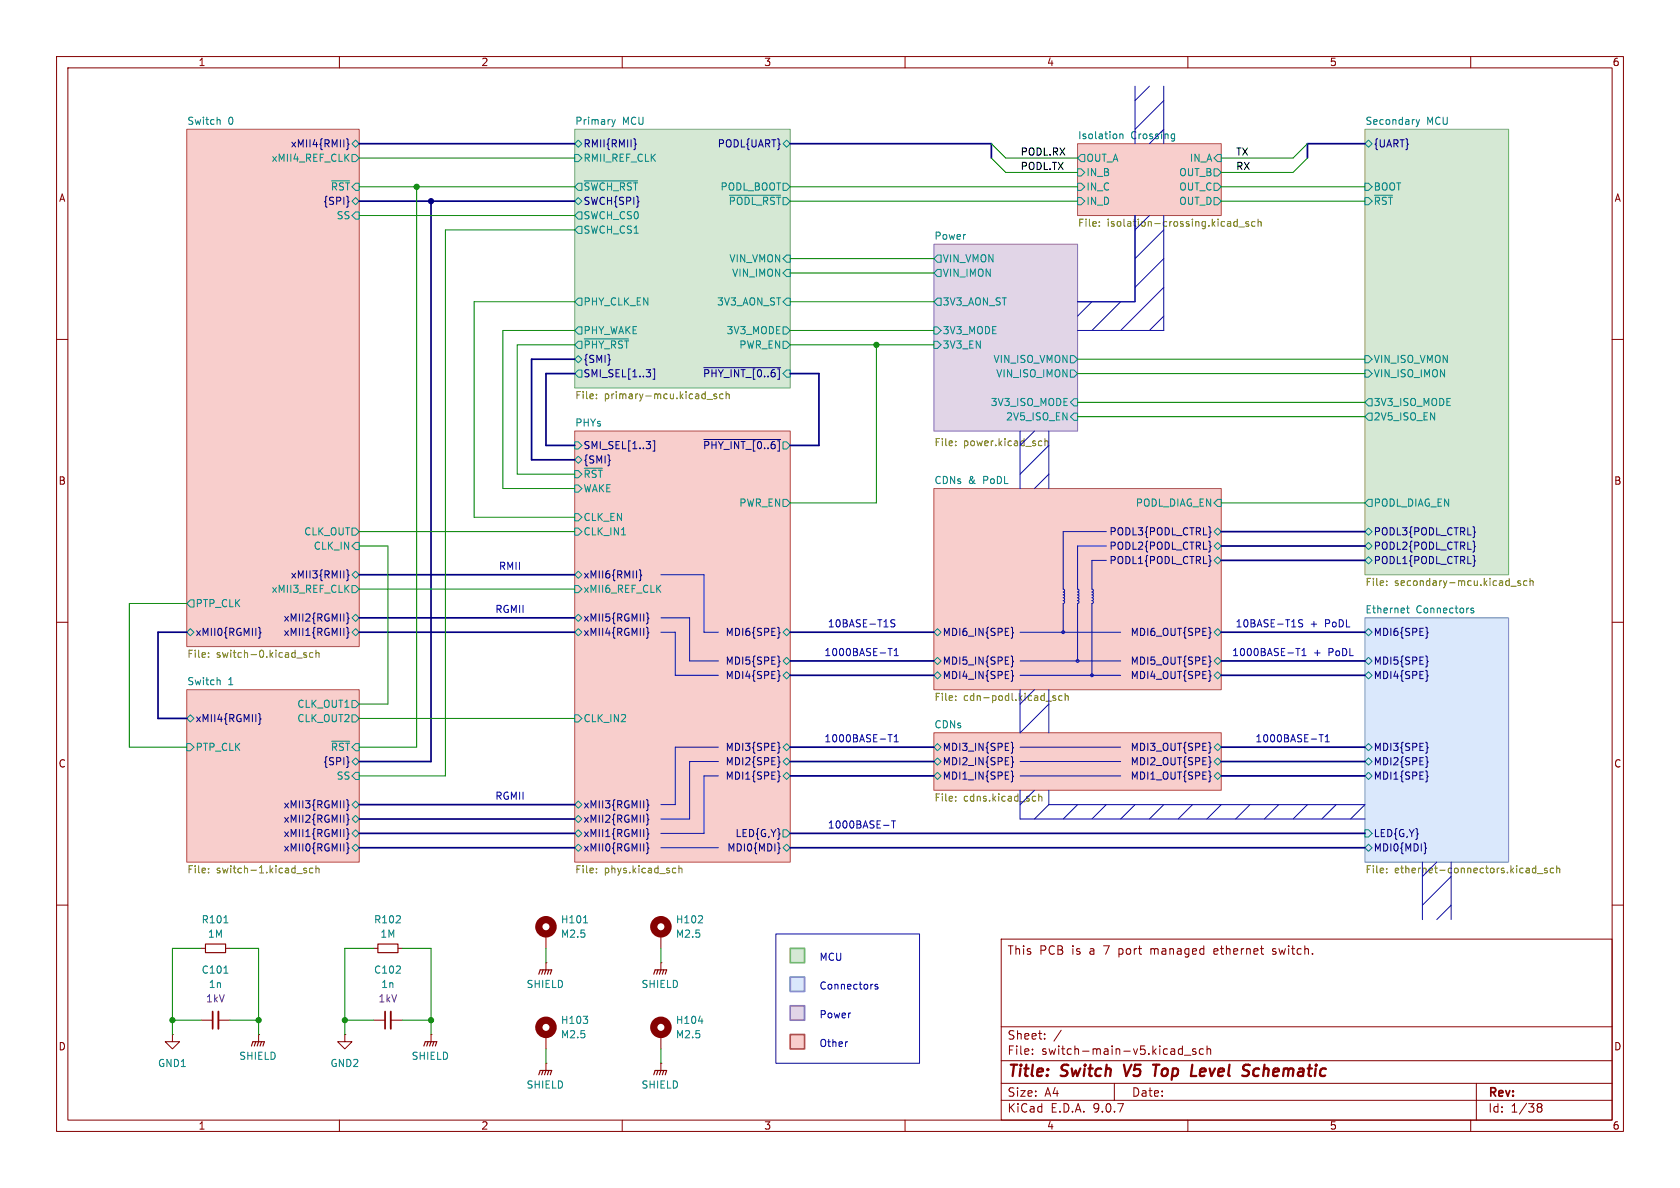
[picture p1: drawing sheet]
<svg xmlns="http://www.w3.org/2000/svg" width="297mm" height="210mm" viewBox="0 0 297 210" stroke-linecap="round" stroke-linejoin="round" font-family="sans-serif">
<path d="M0 0h297v210h-297z" fill="#fff" stroke="#fff" stroke-width=".18"/>
<g fill="none" stroke="#840000" stroke-width=".18">
<path d="M10 10h277v190h-277zM12 12h273v186h-273zM60 10v2M110 10v2M160 10v2M210 10v2M260 10v2M10 60h2M285 60h2M10 110h2M285 110h2M10 160h2"/>
<path d="M177 166h108v32h-108zM214.7 167.8v.8M215.3 168.1l-.7 .1M225 168.6l.4 .1M225.2 167.7l-.2 .2 .2 .3M285 160h2M60 198v2M110 198v2M160 198v2M177 194.5h108M177 191.5h108M177 187.5h108"/>
<path d="M177 181.5h108M182.5 186.3v.1M182.5 185.5v.1M184.7 183.6v.1M184.7 182.8v.1M187.6 182.1l-1.3 2M197 191.5v3M208.5 186.3h.5M208.5 185.5h.5M209 184.9v1.5M209.4 186.5h1.1M210 198v2"/>
<path d="M211.4 185.5l-.4-.1-.2 .2 .1 .2 .5 .2v.3h-.6M212.7 185.5l-.4-.1-.3 .3v.4l.2 .2h.5M213.4 185.5l.2-.1 .4 .1v.9M213.4 184.9v1.5M260 198v2M261 191.5v6.5M271.7 195.5l.3 .2M271.7 195.4l.3-.3 .5 .1 .1 .3-.3 .2M272 195.7h.3M272 195.7l-.3 .3M272.3 195.7l.3 .3-.1 .5-.5 .1-.3-.3"/>
</g>
<path d="M198.7 188.2l.4 2M203.8 188.2h1.2M204.4 188.2l-.2 2M212.3 189l-.2 .9 .2 .3M213.1 189.4l-1 .1M222.4 188.9a.66 .66 0 0 0-.8 .4v.7l.3 .2h.4" fill="none" stroke="#840000" stroke-width=".4"/>
<g fill="#f8cecc" stroke="#f8cecc" stroke-width=".18">
<path d="M165.1 129.5h50.8v10.2h-50.8z"/>
<path d="M165.1 86.4h50.8v35.5h-50.8z"/>
<path d="M33 22.9h30.5v91.4h-30.5z"/>
<path d="M190.5 25.4h25.4v12.7h-25.4z"/>
<path d="M33 121.9h30.5v30.5h-30.5z"/>
<path d="M101.6 76.2h38.1v76.2h-38.1z"/>
</g>
<g fill="#d5e8d4" stroke="#d5e8d4" stroke-width=".18">
<path d="M101.6 22.9h38.1v45.7h-38.1z"/>
<path d="M241.3 22.9h25.4v78.7h-25.4z"/>
</g>
<path d="M241.3 109.2h25.4v43.2h-25.4z" fill="#dae8fc" stroke="#dae8fc" stroke-width=".18"/>
<path d="M165.1 43.2h25.4v33h-25.4z" fill="#e1d5e7" stroke="#e1d5e7" stroke-width=".18"/>
<path d="M139.7 177.8h2.5v2.5h-2.5z" fill="#e1d5e7"/>
<path d="M139.7 172.7h2.5v2.6h-2.5z" fill="#dae8fc"/>
<path d="M139.7 167.6h2.5v2.6h-2.5z" fill="#d5e8d4"/>
<g fill="#fff" stroke="#fff" stroke-width=".18">
<circle cx="190.5" cy="116.8" r=".25"/>
<circle cx="188" cy="111.8" r=".25"/>
<circle cx="193" cy="119.4" r=".25"/>
</g>
<path d="M139.7 182.9h2.5v2.5h-2.5z" fill="#f8cecc"/>
<path d="M33 22.9h30.5v91.4h-30.5zM190.5 25.4h25.4v12.7h-25.4zM101.6 76.2h38.1v76.2h-38.1zM165.1 86.4h50.8v35.5h-50.8zM33 121.9h30.5v30.5h-30.5zM165.1 129.5h50.8v10.2h-50.8z" fill="none" stroke="#b85450" stroke-width=".18"/>
<g fill="none" stroke="#000084" stroke-width=".18">
<path d="M61.3 24.5l.2 .2v.6l.2 .2-.2 .2v.6l-.2 .2M61.6 35.6l.1 .1h-.1M112.2 24.6l.1 .7 .2 .2-.2 .2-.1 .7M114.2 65.3h.8l-.4 .5M114.2 78h.8l-.4 .5M115 66v.5M115 78.7v.5M115.4 65.2h.3v1.8h-.3M115.4 77.9h.3v1.8h-.3M124.4 65h13.6M124.4 77.7h13.6M214 99.1l.1 .1h-.1"/>
<path d="M214 96.6h.1l-.1 .1M214 94l.1 .1h-.1M260.7 99.1l.1 .1h-.1M260.7 96.6h.1l-.1 .1M260.7 94l.1 .1h-.1M45.7 110.9l.3 .2v.6l.1 .2-.1 .1v.6l-.3 .2M61.3 110.9l.2 .2v.6l.2 .2-.2 .1v.6l-.2 .2M61.3 100.7l.2 .2v.6l.2 .2-.2 .2v.6l-.2 .2M61.3 108.3l.2 .2v.6l.2 .2-.2 .2v.6l-.2 .2M113 100.7l.3 .2v.6l.1 .2-.1 .2v.6l-.3 .2M114.3 110.9l.2 .2v.6l.2 .2-.2 .1v.6l-.2 .2M114.3 108.3l.2 .2v.6l.2 .2-.2 .2v.6l-.2 .2"/>
<path d="M137.7 110.9v.8l.2 .2-.2 .1v.8M137.7 116v.8l.2 .1-.2 .2v.7M137.7 118.6v.7l.2 .2-.2 .2v.7M178.8 110.9l.2 .2v.6l.2 .2-.2 .1v.6l-.2 .2M178.8 116l.2 .1v.7l.2 .1-.2 .2v.6l-.2 .2M178.8 118.5l.2 .2v.6l.2 .2-.2 .2v.6l-.2 .1M214 119.4l.1 .1h-.1M214 116.9h.1l-.1 .1M214 111.8l.1 .1h-.1M252.2 110.9l.1 .8 .2 .2-.2 .1-.1 .8M252.2 116l.1 .8 .2 .1-.2 .2-.1 .7M252.2 118.6l.1 .7 .2 .2-.2 .2-.1 .7"/>
<path d="M45.7 126.1l.3 .2v.6l.1 .2-.1 .2v.6l-.3 .2M61.6 134.7h.1l-.1 .1M137.7 136.3v.8l.2 .2-.2 .1v.8M137.7 131.3v.7l.2 .2-.2 .2v.7M137.7 133.8v.7l.2 .2-.2 .2v.7M178.8 136.3l.2 .2v.6l.2 .2-.2 .1v.6l-.2 .2M178.8 131.2l.2 .2v.6l.2 .2-.2 .2v.6l-.2 .1M178.8 133.7l.2 .2v.6l.2 .2-.2 .2v.6l-.2 .2M214 137.2l.1 .1h-.1M214 134.7h.1l-.1 .1M214 132.1l.1 .1h-.1M252.2 136.3l.1 .8 .2 .2-.2 .1-.1 .8"/>
<path d="M252.2 131.3l.1 .7 .2 .2-.2 .2-.1 .7M252.2 133.8l.1 .7 .2 .2-.2 .2-.1 .7M61.3 141.4l.2 .1v.7l.2 .1-.2 .2v.6l-.2 .2M61.3 143.9l.2 .2v.6l.2 .2-.2 .2v.6l-.2 .1M61.3 146.4l.2 .2v.6l.2 .2-.2 .2v.6l-.2 .2M61.3 149l.2 .2v.6l.2 .2-.2 .1v.6l-.2 .2M114.3 149l.2 .2v.6l.2 .2-.2 .1v.6l-.2 .2M114.3 146.4l.2 .2v.6l.2 .2-.2 .2v.6l-.2 .2M114.3 143.9l.2 .2v.6l.2 .2-.2 .2v.6l-.2 .1M114.3 141.4l.2 .1v.7l.2 .1-.2 .2v.6l-.2 .2M137.7 149v.8l.2 .2-.2 .1v.8M251.9 149l.1 .8 .2 .2-.2 .1-.1 .8"/>
</g>
<g fill="none" stroke="#008484" stroke-width=".18">
<path d="M38.6 21.1l.3 .2v.7M58.6 32h3.2M62.2 25.4l.7-.6 .6 .6-.6 .6zM62.2 27.3h.7l.6 .6-.6 .7h-.7zM62.2 35.6l.7-.7 .6 .7-.6 .6zM62.2 38.1l.7-.6h.6v1.2h-.6zM101.6 25.4l.6-.6 .7 .6-.7 .6zM101.6 27.3h.6l.7 .6-.7 .7h-.6zM101.6 35.6l.6-.7 .7 .7-.7 .6zM102.2 32.4h.7v1.3h-.7l-.6-.7zM102.2 37.5h.7v1.2h-.7l-.6-.6zM103.3 32h9.4"/>
<path d="M108.2 21.1l.3 .9M108.5 22l-.3 .4M108.8 21.1l-.3 .9M129 34.5h9M138.4 25.4l.7-.6 .6 .6-.6 .6zM138.4 32.4h.7l.6 .6-.6 .7h-.7zM190.5 32.4h.6l.7 .6-.7 .7h-.6zM190.5 34.9h.6l.7 .7-.7 .6h-.6zM190.5 29.8h.6l.7 .7-.7 .6h-.6zM191.1 27.3h.7v1.3h-.7l-.6-.7zM198 23.7v.8M198 23.8l.2-.1h.3v.8"/>
<path d="M207.3 23.7h.4M207.7 23.7v1l-.2 .2h-.3M207.7 24.5h-.4M214.6 32.4h.7l.6 .6-.6 .7h-.7zM214.6 34.9h.7l.6 .7-.6 .6h-.7zM214.6 29.8h.7l.6 .7-.6 .6h-.7zM215.3 27.3h.6v1.3h-.6l-.7-.7zM241.3 25.4l.6-.6 .7 .6-.7 .6zM241.3 32.4h.6l.7 .6-.7 .7h-.6zM241.3 34.9h.6l.7 .7-.7 .6h-.6zM243 34.5h3.2M250.4 21.1l.3 .9"/>
<path d="M250.7 22l-.3 .4M251 21.1l-.3 .9M101.6 53.3l.6-.6h.7v1.3h-.7zM101.6 58.4l.6-.6h.7v1.3h-.7zM101.6 40.6l.6-.6h.7v1.3h-.7zM103.3 59.9h7.8M138.4 57.8h.7l.6 .6-.6 .7h-.7zM139.1 52.7h.6v1.3h-.6l-.7-.7zM139.1 47.6h.6v1.3h-.6l-.7-.6zM139.1 45.1h.6v1.3h-.6l-.7-.7zM165.1 57.8h.6l.7 .6-.7 .7h-.6zM165.7 52.7h.7v1.3h-.7l-.6-.7z"/>
<path d="M165.7 47.6h.7v1.3h-.7l-.6-.6zM165.7 45.1h.7v1.3h-.7l-.6-.7zM101.6 66l.6-.6h.7v1.3h-.7zM101.6 78.1h.6l.7 .6-.7 .7h-.6zM102.2 62.9l.7 .6-.7 .6-.6-.6zM102.2 60.3h.7v1.3h-.7l-.6-.6zM138.4 60.3h.7l.6 .7-.6 .6h-.7zM138.4 78.1h.7l.6 .6-.6 .7h-.7zM139.1 65.4h.6v1.3h-.6l-.7-.7zM165.1 60.3h.6l.7 .7-.7 .6h-.6zM189.2 65.4h.7l.6 .6-.6 .7h-.7zM189.2 62.9h.7l.6 .6-.6 .6h-.7z"/>
<path d="M189.9 73h.6v1.3h-.6l-.7-.6zM189.9 70.5h.6v1.3h-.6l-.7-.7zM241.3 65.4h.6l.7 .6-.7 .7h-.6zM241.3 62.9h.6l.7 .6-.7 .6h-.6zM241.9 73h.7v1.3h-.7l-.6-.6zM241.9 70.5h.7v1.3h-.7l-.6-.7zM62.2 93.3h.7l.6 .7-.6 .6h-.7zM62.2 96.5l.7-.6h.6v1.3h-.6zM101.6 90.8h.6l.7 .6-.7 .7h-.6zM101.6 85.7h.6l.7 .7-.7 .6h-.6zM101.6 81.3l.6-.7 .7 .7-.7 .6zM101.6 83.2h.6l.7 .6-.7 .7h-.6z"/>
<path d="M101.6 93.3h.6l.7 .7-.7 .6h-.6zM103.3 82.8h3.2M109.9 94.6h.7M138.4 88.3h.7l.6 .6-.6 .6h-.7zM214.6 99.1l.7-.7 .6 .7-.6 .6zM214.6 96.5l.7-.6 .6 .6-.6 .7zM214.6 94l.7-.7 .6 .7-.6 .6zM215.3 88.3h.6v1.2h-.6l-.7-.6zM241.3 96.5l.6-.6 .7 .6-.7 .7zM241.3 94l.6-.7 .7 .7-.7 .6zM241.9 98.4l.7 .7-.7 .6-.6-.6zM241.9 88.3h.7v1.2h-.7l-.6-.6z"/>
<path d="M33 111.8l.7-.7 .6 .7-.6 .6zM33.7 106h.6v1.3h-.6l-.7-.6zM62.2 111.8l.7-.7 .6 .7-.6 .6zM62.2 109.2l.7-.6 .6 .6-.6 .7zM62.2 101.6l.7-.6 .6 .6-.6 .6zM62.2 103.5h.7l.6 .6-.6 .7h-.7zM101.6 111.8l.6-.7 .7 .7-.7 .6zM101.6 109.2l.6-.6 .7 .6-.7 .7zM101.6 103.5h.6l.7 .6-.7 .7h-.6zM101.6 101.6l.6-.6 .7 .6-.7 .6zM138.4 116.8l.7-.6 .6 .6-.6 .7zM138.4 111.8l.7-.7 .6 .7-.6 .6z"/>
<path d="M139.1 118.7l.6 .7-.6 .6-.7-.6zM165.1 119.4l.6-.7 .7 .7-.7 .6zM165.1 116.8l.6-.6 .7 .6-.7 .7zM165.7 111.1l.7 .7-.7 .6-.6-.6zM214.6 119.4l.7-.7 .6 .7-.6 .6zM214.6 116.8l.7-.6 .6 .6-.6 .7zM214.6 111.8l.7-.7 .6 .7-.6 .6zM241.3 119.4l.6-.7 .7 .7-.7 .6zM241.3 116.8l.6-.6 .7 .6-.7 .7zM241.3 111.8l.6-.7 .7 .7-.7 .6zM248.7 107.5h.4M248.8 107.1v1.1l.3 .1"/>
<path d="M260.5 107.6l-.3-.1-.2 .2 .1 .2 .4 .1v.3h-.5M33 127l.7-.6 .6 .6-.6 .6zM33 131.4h.7l.6 .7-.6 .6h-.7zM38.6 120.2l.3 .2v.6M58.6 131h3.2M62.2 134.6l.7-.6 .6 .6-.6 .7zM62.2 137.2l.7-.7h.6v1.3h-.6zM62.2 123.8h.7l.6 .7-.6 .6h-.7zM62.2 126.4h.7l.6 .6-.6 .6h-.7zM101.6 126.4h.6l.7 .6-.7 .6h-.6zM138.4 137.2l.7-.7 .6 .7-.6 .6zM138.4 134.6l.7-.6 .6 .6-.6 .7z"/>
<path d="M138.4 132.1l.7-.7 .6 .7-.6 .6zM165.1 137.2l.6-.7 .7 .7-.7 .6zM165.1 134.6l.6-.6 .7 .6-.7 .7zM165.1 132.1l.6-.7 .7 .7-.7 .6zM214.6 137.2l.7-.7 .6 .7-.6 .6zM214.6 134.6l.7-.6 .6 .6-.6 .7zM215.3 131.4l.6 .7-.6 .6-.7-.6zM241.3 137.2l.6-.7 .7 .7-.7 .6zM241.3 134.6l.6-.6 .7 .6-.7 .7zM241.9 131.4l.7 .7-.7 .6-.6-.6zM62.2 147.3l.7-.6 .6 .6-.6 .7zM62.2 144.8l.7-.7 .6 .7-.6 .6z"/>
<path d="M62.2 142.2l.7-.6 .6 .6-.6 .7zM62.9 149.2l.6 .7-.6 .6-.7-.6zM101.6 147.3l.6-.6 .7 .6-.7 .7zM101.6 144.8l.6-.7 .7 .7-.7 .6zM101.6 142.2l.6-.6 .7 .6-.7 .7zM102.2 149.2l.7 .7-.7 .6-.6-.6zM138.4 146.7h.7l.6 .6-.6 .7h-.7zM139.1 149.2l.6 .7-.6 .6-.7-.6zM241.3 149.9l.6-.7 .7 .7-.7 .6zM241.3 146.7h.6l.7 .6-.7 .7h-.6zM39.6 172h.7M39.6 163.1h.7"/>
<path d="M103.1 179.6h.8l-.4 .5M103.2 163.1h.7M123.4 163.1h.8M124.1 162v.4M103.8 180.3v.5M123.5 180.5h.8"/>
</g>
<g fill="none" stroke="#848400" stroke-width=".18">
<path d="M194.3 39.9v.1M194.3 39.2v.1M218.2 39.9h.5M218.2 39.2h.5M218.7 38.7v1.3M220.7 39.2h-.3l-.2 .1 .1 .2 .4 .1v.3h-.5M221.9 39.2h-.4l-.2 .2 .1 .5h.5M222.4 39.3l.2-.1h.3l.1 .8M222.4 38.7v1.3M219 40.1h1M105.4 70.4v.1M105.4 69.7v.1"/>
<path d="M125 70.6h1M126.7 69.7l-.3-.1-.2 .2 .1 .2 .4 .1v.3h-.5M127.8 69.7l-.3-.1-.3 .3 .1 .5h.5M128.4 69.8l.2-.2 .3 .1v.8M128.4 69.2v1.3M168.9 78v.1M168.9 78.7v.1M183.8 77.9l.4 .1M184.2 78.7l-.4 .1M184.7 78.1l.2-.2 .3 .1 .1 .8M184.7 77.5v1.3M36.9 116.1v.1"/>
<path d="M36.9 115.4v.1M54.2 115.4h-.3l-.2 .1v.2l.5 .1v.3h-.5M55.3 115.4h-.3l-.3 .2 .1 .5h.5M55.9 115.5l.1-.1h.3l.1 .8M55.9 114.9v1.3M245.1 102.7v.1M245.1 103.4v.1M267.1 103.6h1M268.8 102.7h-.3l-.2 .1 .1 .2 .4 .1v.3h-.5M269.9 102.7h-.3l-.3 .2 .2 .5h.4M270.5 102.8l.2-.1h.3v.8M270.5 102.2v1.3"/>
<path d="M168.9 123v.2M168.9 123.7v.1M186.6 123h-.3l-.2 .2 .1 .1 .4 .2v.3h-.5M187.8 123h-.4l-.2 .2 .1 .6h.5M188.3 123.1l.2-.1h.3v.8M188.3 122.6v1.2M36.9 153.5v.1M36.9 154.2v.1M54.2 153.5h-.3l-.2 .1v.2l.5 .1v.3h-.5M55.3 153.5h-.3l-.3 .2 .1 .5h.5M55.9 153v1.3M55.9 153.6l.1-.1h.3l.1 .8"/>
<path d="M105.4 153.5v.1M105.4 154.2v.1M119.4 153.5h.1M119.5 154.2l-.1 .1M120 153.6l.2-.1h.3l.1 .8M120 153v1.3M168.9 141.5v.1M168.9 140.8v.1M182.7 140.8h.4M183.1 141.5l-.4 .1M183.6 140.9l.2-.1h.3l.1 .8M183.6 140.3v1.3"/>
<path d="M245.1 154.2v.1M245.1 153.5v.1M271 154.2h.5M271 153.5h.5M271.5 153v1.3M271.8 154.4h1M273.5 153.5h-.3l-.2 .1 .1 .2 .4 .1v.3h-.5M274.7 153.5h-.4l-.2 .2 .1 .5h.5M275.2 153.6l.2-.1h.3l.1 .8M275.2 153v1.3"/>
</g>
<path d="M101.6 22.9h38.1v45.7h-38.1zM241.3 22.9h25.4v78.7h-25.4z" fill="none" stroke="#82b366" stroke-width=".18"/>
<path d="M241.3 109.2h25.4v43.2h-25.4z" fill="none" stroke="#6c8ebf" stroke-width=".18"/>
<path d="M165.1 43.2h25.4v33h-25.4z" fill="none" stroke="#9673a6" stroke-width=".18"/>
<path d="M37.6 178.8v3.1M68.1 178.8v3.1" fill="none" stroke="#840000" stroke-width=".3"/>
<path d="M38.6 178.8v3.1M69.1 178.8v3.1" fill="none" stroke="#840000" stroke-width=".33"/>
<g fill="none" stroke="#840000" stroke-width=".18">
<path d="M35.6 167.6h.7M39.9 167.6h.7M66 167.6h.8M70.4 167.6h.7M96.5 170.2h.1M96.5 165.1v2.5M96.5 170.2v1.3M116.8 170.2h.1M116.8 165.1v2.5M116.8 170.2v1.3M30.5 182.9v1.3h1.2l-1.2 1.2-1.3-1.2h1.3M30.5 182.9h.1"/>
<path d="M35.6 180.3h2M38.6 180.3h2M45.7 182.9h.1M45.7 182.9v1.3M61 182.9v1.3h1.2l-1.2 1.2-1.3-1.2h1.3M61 182.9h.1M66 180.3h2.1M69.1 180.3h2M76.2 182.9h.1M76.2 182.9v1.3M96.5 188h.1M96.5 182.9v2.5"/>
<path d="M96.5 188v1.2M116.8 188h.1M116.8 182.9v2.5M116.8 188v1.2"/>
</g>
<g fill="none" stroke="#840000" stroke-width=".2">
<path d="M36.3 166.9h3.6v1.5h-3.6zM66.8 166.9h3.6v1.5h-3.6zM95.2 172.2l.3-.7h2l-.2 .7M96 171.5l-.2 .7M96.5 171.5l-.2 .7M97 171.5l-.2 .7M115.6 172.2l.2-.7h2.1l-.3 .7M116.3 171.5l-.2 .7M116.8 171.5l-.2 .7M117.3 171.5l-.2 .7M44.4 184.9l.3-.7h2l-.2 .7M45.2 184.2l-.2 .7"/>
<path d="M45.7 184.2l-.2 .7M46.2 184.2l-.2 .7M74.9 184.9l.3-.7h2l-.2 .7M75.7 184.2l-.3 .7M76.2 184.2l-.3 .7M76.7 184.2l-.2 .7M95.2 190l.3-.8h2l-.2 .8M96 189.2l-.2 .8M96.5 189.2l-.2 .8M97 189.2l-.2 .8M115.6 190l.2-.8h2.1l-.3 .8M116.3 189.2l-.2 .8"/>
<path d="M116.8 189.2l-.2 .8M117.3 189.2l-.2 .8"/>
</g>
<g fill="none" stroke="#840000" stroke-width="1.3">
<circle cx="96.5" cy="163.8" r="1.27"/>
<circle cx="116.8" cy="163.8" r="1.27"/>
<circle cx="96.5" cy="181.6" r="1.27"/>
<circle cx="116.8" cy="181.6" r="1.27"/>
</g>
<g fill="none" stroke="#0000c2" stroke-width=".18">
<path d="M200.7 15.2v10.2M203.2 15.2l-2.5 2.6M205.7 15.2v10.2M205.7 17.8l-5 5.1M200.7 38.1v15.2h-10.2M203.2 38.1l-2.5 2.5M205.7 38.1v20.3h-15.2M193 53.3l-2.5 2.6M198.1 53.3l-5.1 5.1M205.7 40.6l-5 5.1M205.7 45.7l-5 5.1M205.7 50.8l-7.6 7.6"/>
<path d="M205.7 55.9l-2.5 2.5M180.3 76.2v10.2M182.9 76.2l-2.6 2.5M185.4 76.2v10.2M185.4 78.7l-5.1 5.1M185.4 83.8l-2.5 2.6M195.6 94h-7.6v10.1l.2 .3-.2 .3 .2 .2v.2l-.2 .1 .2 .1v.2l-.2 .2 .2 .2-.2 .3 .2 .2-.2 .3v5.1M195.6 99.1h-2.6v5l.3 .3-.3 .2 .3 .3-.1 .2-.2 .1 .2 .1 .1 .2-.3 .2 .3 .2-.3 .3 .3 .2-.3 .3v12.7M195.6 96.5h-5.1v7.6l.3 .3-.3 .2 .2 .3v.2l-.2 .1 .2 .1v.2l-.2 .2 .3 .2-.3 .3 .3 .2-.3 .3v10.1M116.8 109.2h5.1v7.6h5.1M116.8 111.8h2.6v7.6h7.6M116.8 101.6h7.7v10.2h2.5"/>
<path d="M157 114.6h.7M157.4 114.6v1.3M158.1 115.9h.7M158.1 115l.3-.4v1.3M158.2 109.6l-.5-.1-.2 .2v.3l.6 .3 .1 .3-.2 .2h-.5M180.3 116.8h17.8M180.3 111.8h17.8M180.3 119.4h17.8M229.1 114.6h.7M229.4 114.6v1.3M230.2 115.9h.7M230.2 115l.3-.4v1.3"/>
<path d="M230.3 109.6l-.5-.1-.2 .2v.3l.6 .3 .1 .3-.2 .2h-.5M127 134.6h-5.1v10.2h-5.1M127 137.2h-2.5v10.1h-7.7M127 132.1h-7.6v10.1h-2.6M157 129.9h.7M157.4 129.9v1.2M158.1 130.2l.3-.3v1.2M158.1 131.1h.7M180.3 134.6h17.8M180.3 137.2h17.8M180.3 132.1h17.8M180.3 121.9v7.6l5.1-5"/>
<path d="M180.3 139.7v5.1h61M182.9 139.7l-2.6 2.5M182.9 121.9l-2.6 2.6M185.4 121.9v7.6M185.4 139.7v2.5M233.2 129.9h.7M233.6 129.9v1.2M234.3 131.1h.7M234.3 130.2l.3-.3v1.2M116.8 149.9h10.2M156.2 145.9h1M157.6 145.1h.7"/>
<path d="M158 145.1v1.3M185.4 142.2h55.9l-2.5 2.6M185.4 142.2l-2.5 2.6M190.5 142.2l-2.5 2.6M195.6 142.2l-2.6 2.6M200.7 142.2l-2.6 2.6M205.7 142.2l-2.5 2.6M210.8 142.2l-2.5 2.6M215.9 142.2l-2.5 2.6M221 142.2l-2.6 2.6M226.1 142.2l-2.6 2.6M231.1 142.2l-2.5 2.6"/>
<path d="M236.2 142.2l-2.5 2.6M251.5 152.4v10.2M254 152.4l-2.5 2.5M256.5 154.9l-5 5.1M256.5 152.4v10.2M137.2 165.1h25.4v22.9h-25.4zM155.2 174.1l-.3-.1-.2 .2v.2l.5 .1v.3h-.5M256.5 160l-2.5 2.6M149.7 184.2h.1"/>
<circle cx="188" cy="111.8" r=".25"/>
<circle cx="190.5" cy="116.8" r=".25"/>
<circle cx="193" cy="119.4" r=".25"/>
</g>
<g fill="none" stroke="#000084" stroke-width=".3">
<path d="M63.5 25.4h38.1M63.5 35.6h38.1M76.2 35.6v99h-12.7M139.7 25.4h35.6v2.5M241.3 25.4h-10.2v2.5M101.6 63.5h-7.6v17.8h7.6M101.6 66h-5.1v12.7h5.1M139.7 66h5.1v12.7h-5.1M215.9 99.1h25.4M215.9 94h25.4M215.9 96.5h25.4M33 111.8h-5.1v15.2h5.1"/>
<path d="M63.5 111.8h38.1M63.5 101.6h38.1M63.5 109.2h38.1M139.7 116.8h25.4M139.7 119.4h25.4M139.7 111.8h25.4M215.9 116.8h25.4M215.9 119.4h25.4M215.9 111.8h25.4M139.7 134.6h25.4M139.7 132.1h25.4M139.7 137.2h25.4"/>
<path d="M215.9 134.6h25.4M215.9 132.1h25.4M215.9 137.2h25.4M63.5 142.2h38.1M63.5 147.3h38.1M63.5 149.9h38.1M63.5 144.8h38.1M139.7 147.3h101.6M139.7 149.9h101.6"/>
</g>
<g fill="none" stroke="#008400" stroke-width=".18">
<path d="M63.5 27.9h38.1M63.5 33h38.1M63.5 38.1h38.1M73.7 33v99.1h-10.2M139.7 33h50.8M139.7 35.6h50.8M175.3 27.9l2.5 2.6h12.7M175.3 25.4l2.5 2.5h12.7M215.9 33h25.4M215.9 35.6h25.4M231.1 27.9l-2.5 2.6h-12.7M231.1 25.4l-2.5 2.5h-12.7"/>
<path d="M101.6 58.4h-12.7v28h12.7M101.6 53.3h-17.8v38.1h17.8M101.6 40.6h-22.9v96.6h-15.2M139.7 53.3h25.4M139.7 58.4h25.4M139.7 45.7h25.4M139.7 48.3h25.4M101.6 61h-10.2v22.8h10.2M139.7 61h25.4M154.9 61v27.9h-15.2M190.5 71.1h50.8M190.5 63.5h50.8"/>
<path d="M190.5 73.7h50.8M190.5 66h50.8M63.5 96.5h5.1v28h-5.1M63.5 94h38.1M215.9 88.9h25.4M33 106.7h-10.1v25.4h10.1M63.5 104.1h38.1M63.5 127h38.1M35.6 167.6h-5.1v15.3M40.6 167.6h5.1v15.3M66 167.6h-5v15.3M71.1 167.6h5.1v15.3"/>
<path d="M96.5 167.6v2.6M116.8 167.6v2.6M30.5 180.3h5.1M40.6 180.3h5.1M61 180.3h5M71.1 180.3h5.1M96.5 185.4v2.6M116.8 185.4v2.6"/>
</g>
<path d="M139.7 177.8h2.5v2.5h-2.5z" fill="none" stroke="#9673a6" stroke-width=".3"/>
<path d="M139.7 172.7h2.5v2.6h-2.5z" fill="none" stroke="#6c8ebf" stroke-width=".3"/>
<path d="M139.7 167.6h2.5v2.6h-2.5z" fill="none" stroke="#82b366" stroke-width=".3"/>
<path d="M139.7 182.9h2.5v2.5h-2.5z" fill="none" stroke="#b85450" stroke-width=".3"/>
<circle cx="76.2" cy="35.6" r=".46" fill="#000084" stroke="#000084" stroke-width=".18"/>
<g fill="#008400" stroke="#008400" stroke-width=".18">
<circle cx="73.7" cy="33" r=".46"/>
<circle cx="154.9" cy="61" r=".46"/>
<circle cx="30.5" cy="180.3" r=".46"/>
<circle cx="61" cy="180.3" r=".46"/>
<circle cx="45.7" cy="180.3" r=".46"/>
<circle cx="76.2" cy="180.3" r=".46"/>
</g>
<g font-size="2.8" fill="#840000">
<text x="178" y="190.9">Title:</text>
<text x="187.7" y="190.9">Switch</text>
<text x="199.6" y="190.9">V5</text>
<text x="205.5" y="190.9">Top</text>
<text x="213" y="190.9">Level</text>
<text x="223" y="190.9">Schematic</text>
</g>
<g font-size="2.1" fill="#840000">
<text x="178" y="169">This</text>
<text x="183.7" y="169">PCB</text>
<text x="189.5" y="169">is</text>
<text x="192.8" y="169">a</text>
<text x="195.4" y="169">7</text>
<text x="198.1" y="169">port</text>
<text x="203.9" y="169">managed</text>
<text x="215.3" y="169">ethernet</text>
<text x="225.8" y="169">switch.</text>
<text x="178" y="184">Sheet:</text>
<text x="178" y="186.7">File:</text>
<text x="184.1" y="186.7">switch-main-v5.kicad_sch</text>
<text x="178" y="196.9">KiCad</text>
<text x="178" y="194.1">Size:</text>
<text x="184.7" y="194.1">A4</text>
<text x="185.7" y="196.9">E.D.A.</text>
<text x="193.3" y="196.9">9.0.7</text>
<text x="200" y="194.1">Date:</text>
<text x="263" y="194.3">Rev:</text>
<text x="263" y="196.9">Id:</text>
<text x="267.1" y="196.9">1/38</text>
</g>
<g font-size="1.8" fill="#840000">
<text x="35" y="11.9">1</text>
<text x="85" y="11.9">2</text>
<text x="135" y="11.9">3</text>
<text x="185" y="11.9">4</text>
<text x="235" y="11.9">5</text>
<text x="285" y="11.9">6</text>
<text x="10.3" y="35.9">A</text>
<text x="285.3" y="35.9">A</text>
<text x="10.3" y="85.9">B</text>
<text x="285.3" y="85.9">B</text>
<text x="10.3" y="135.9">C</text>
<text x="285.3" y="135.9">C</text>
<text x="10.3" y="185.9">D</text>
<text x="285.3" y="185.9">D</text>
<text x="35" y="199.9">1</text>
<text x="85" y="199.9">2</text>
<text x="135" y="199.9">3</text>
<text x="185" y="199.9">4</text>
<text x="235" y="199.9">5</text>
<text x="285" y="199.9">6</text>
</g>
<g font-size="1.8" fill="#008484">
<text x="33" y="22.1">Switch</text>
<text x="40.3" y="22.1">0</text>
<text x="101.6" y="22.1">Primary</text>
<text x="110" y="22.1">MCU</text>
<text x="241.3" y="22.1">Secondary</text>
<text x="252.2" y="22.1">MCU</text>
<text x="47.9" y="28.8">xMII4_REF_CLK</text>
<text x="103.1" y="28.8">RMII_REF_CLK</text>
<text x="190.5" y="24.7">Isolation</text>
<text x="192" y="28.8">OUT_A</text>
<text x="210.2" y="28.8">IN_A</text>
<text x="58.4" y="33.9">~{RST}</text>
<text x="103.1" y="33.9">~{SWCH_RST}</text>
<text x="127.3" y="33.9">PODL_BOOT</text>
<text x="192" y="33.9">IN_C</text>
<text x="192" y="31.3">IN_B</text>
<text x="208.4" y="33.9">OUT_C</text>
<text x="208.4" y="31.3">OUT_B</text>
<text x="242.8" y="33.9">BOOT</text>
<text x="59.4" y="39">SS</text>
<text x="103.1" y="39">SWCH_CS0</text>
<text x="103.1" y="41.5">SWCH_CS1</text>
<text x="128.7" y="36.4">~{PODL_RST}</text>
<text x="192" y="36.4">IN_D</text>
<text x="208.4" y="36.4">OUT_D</text>
<text x="242.8" y="36.4">~{RST}</text>
<text x="128.8" y="46.6">VIN_VMON</text>
<text x="165.1" y="42.5">Power</text>
<text x="166.6" y="46.6">VIN_VMON</text>
<text x="129.3" y="49.1">VIN_IMON</text>
<text x="166.6" y="49.1">VIN_IMON</text>
<text x="103.1" y="54.2">PHY_CLK_EN</text>
<text x="103.1" y="59.3">PHY_WAKE</text>
<text x="126.7" y="54.2">3V3_AON_ST</text>
<text x="128.4" y="59.3">3V3_MODE</text>
<text x="166.6" y="54.2">3V3_AON_ST</text>
<text x="166.6" y="59.3">3V3_MODE</text>
<text x="103.1" y="61.8">~{PHY_RST}</text>
<text x="130.6" y="61.8">PWR_EN</text>
<text x="166.6" y="61.8">3V3_EN</text>
<text x="175.5" y="64.4">VIN_ISO_VMON</text>
<text x="242.8" y="64.4">VIN_ISO_VMON</text>
<text x="175" y="72">3V3_ISO_MODE</text>
<text x="176" y="66.9">VIN_ISO_IMON</text>
<text x="242.8" y="66.9">VIN_ISO_IMON</text>
<text x="242.8" y="72">3V3_ISO_MODE</text>
<text x="101.6" y="75.5">PHYs</text>
<text x="177.8" y="74.5">2V5_ISO_EN</text>
<text x="242.8" y="74.5">2V5_ISO_EN</text>
<text x="103.1" y="87.2">WAKE</text>
<text x="103.1" y="84.7">~{RST}</text>
<text x="130.6" y="89.8">PWR_EN</text>
<text x="165.1" y="85.6">CDNs</text>
<text x="171.2" y="85.6">&amp;</text>
<text x="173.9" y="85.6">PoDL</text>
<text x="200.7" y="89.8">PODL_DIAG_EN</text>
<text x="242.8" y="89.8">PODL_DIAG_EN</text>
<text x="53.7" y="94.8">CLK_OUT</text>
<text x="103.1" y="92.3">CLK_EN</text>
<text x="103.1" y="94.8">CLK_IN1</text>
<text x="55.4" y="97.4">CLK_IN</text>
<text x="34.5" y="107.5">PTP_CLK</text>
<text x="47.9" y="105">xMII3_REF_CLK</text>
<text x="103.1" y="105">xMII6_REF_CLK</text>
<text x="241.3" y="108.5">Ethernet</text>
<text x="250.3" y="108.5">Connectors</text>
<text x="33" y="121.2">Switch</text>
<text x="40.3" y="121.2">1</text>
<text x="52.5" y="125.3">CLK_OUT1</text>
<text x="52.5" y="127.9">CLK_OUT2</text>
<text x="103.1" y="127.9">CLK_IN2</text>
<text x="165.1" y="128.8">CDNs</text>
<text x="34.5" y="132.9">PTP_CLK</text>
<text x="58.4" y="132.9">~{RST}</text>
<text x="59.4" y="138">SS</text>
<text x="35.5" y="163.4">R101</text>
<text x="36.7" y="166">1M</text>
<text x="66" y="163.4">R102</text>
<text x="67.1" y="166">1M</text>
<text x="99.1" y="163.4">H101</text>
<text x="99.1" y="166">M2.5</text>
<text x="119.4" y="163.4">H102</text>
<text x="119.4" y="166">M2.5</text>
<text x="35.5" y="172.3">C101</text>
<text x="66" y="172.3">C102</text>
<text x="36.8" y="174.9">1n</text>
<text x="67.3" y="174.9">1n</text>
<text x="93" y="174.9">SHIELD</text>
<text x="113.3" y="174.9">SHIELD</text>
<text x="99.1" y="181.2">H103</text>
<text x="99.1" y="183.7">M2.5</text>
<text x="119.4" y="181.2">H104</text>
<text x="119.4" y="183.7">M2.5</text>
<text x="27.8" y="188.8">GND1</text>
<text x="42.2" y="187.6">SHIELD</text>
<text x="58.3" y="188.8">GND2</text>
<text x="72.7" y="187.6">SHIELD</text>
<text x="93" y="192.6">SHIELD</text>
<text x="113.3" y="192.6">SHIELD</text>
</g>
<g font-size="1.8" fill="#000084">
<text x="51.3" y="26.3">xMII4{RMII}</text>
<text x="103.1" y="26.3">RMII{RMII}</text>
<text x="126.8" y="26.3">PODL{UART}</text>
<text x="242.8" y="26.3">{UART}</text>
<text x="57.1" y="36.4">{SPI}</text>
<text x="103.1" y="36.4">SWCH{SPI}</text>
<text x="103.1" y="64.4">{SMI}</text>
<text x="103.1" y="66.9">SMI_SEL[1..3]</text>
<text x="124.2" y="66.9">~{PHY_INT_[0..6]}</text>
<text x="103.1" y="82.1">{SMI}</text>
<text x="103.1" y="79.6">SMI_SEL[1..3]</text>
<text x="124.2" y="79.6">~{PHY_INT_[0..6]}</text>
<text x="196" y="94.8">PODL3{PODL_CTRL}</text>
<text x="242.8" y="94.8">PODL3{PODL_CTRL}</text>
<text x="196" y="99.9">PODL1{PODL_CTRL}</text>
<text x="196" y="97.4">PODL2{PODL_CTRL}</text>
<text x="242.8" y="99.9">PODL1{PODL_CTRL}</text>
<text x="242.8" y="97.4">PODL2{PODL_CTRL}</text>
<text x="51.3" y="102.5">xMII3{RMII}</text>
<text x="103.1" y="102.5">xMII6{RMII}</text>
<text x="34.5" y="112.6">xMII0{RGMII}</text>
<text x="50" y="112.6">xMII1{RGMII}</text>
<text x="50" y="110.1">xMII2{RGMII}</text>
<text x="103.1" y="112.6">xMII4{RGMII}</text>
<text x="103.1" y="110.1">xMII5{RGMII}</text>
<text x="128.2" y="112.6">MDI6{SPE}</text>
<text x="166.6" y="112.6">MDI6_IN{SPE}</text>
<text x="199.8" y="112.6">MDI6_OUT{SPE}</text>
<text x="242.8" y="112.6">MDI6{SPE}</text>
<text x="128.2" y="117.7">MDI5{SPE}</text>
<text x="166.6" y="117.7">MDI5_IN{SPE}</text>
<text x="199.8" y="117.7">MDI5_OUT{SPE}</text>
<text x="242.8" y="117.7">MDI5{SPE}</text>
<text x="128.2" y="120.2">MDI4{SPE}</text>
<text x="166.6" y="120.2">MDI4_IN{SPE}</text>
<text x="199.8" y="120.2">MDI4_OUT{SPE}</text>
<text x="242.8" y="120.2">MDI4{SPE}</text>
<text x="34.5" y="127.9">xMII4{RGMII}</text>
<text x="57.1" y="135.5">{SPI}</text>
<text x="128.2" y="135.5">MDI2{SPE}</text>
<text x="128.2" y="132.9">MDI3{SPE}</text>
<text x="166.6" y="135.5">MDI2_IN{SPE}</text>
<text x="166.6" y="132.9">MDI3_IN{SPE}</text>
<text x="199.8" y="135.5">MDI2_OUT{SPE}</text>
<text x="199.8" y="132.9">MDI3_OUT{SPE}</text>
<text x="242.8" y="135.5">MDI2{SPE}</text>
<text x="242.8" y="132.9">MDI3{SPE}</text>
<text x="50" y="143.1">xMII3{RGMII}</text>
<text x="103.1" y="143.1">xMII3{RGMII}</text>
<text x="128.2" y="138">MDI1{SPE}</text>
<text x="166.6" y="138">MDI1_IN{SPE}</text>
<text x="199.8" y="138">MDI1_OUT{SPE}</text>
<text x="242.8" y="138">MDI1{SPE}</text>
<text x="50" y="148.2">xMII1{RGMII}</text>
<text x="50" y="145.6">xMII2{RGMII}</text>
<text x="103.1" y="148.2">xMII1{RGMII}</text>
<text x="103.1" y="145.6">xMII2{RGMII}</text>
<text x="129.9" y="148.2">LED{G,Y}</text>
<text x="242.8" y="148.2">LED{G,Y}</text>
<text x="50" y="150.7">xMII0{RGMII}</text>
<text x="103.1" y="150.7">xMII0{RGMII}</text>
<text x="128.5" y="150.7">MDI0{MDI}</text>
<text x="242.8" y="150.7">MDI0{MDI}</text>
</g>
<g font-size="1.8">
<text x="180.3" y="27.6">PODL.RX</text>
<text x="218.4" y="27.6">TX</text>
<text x="180.3" y="30.1">PODL.TX</text>
<text x="218.4" y="30.1">RX</text>
</g>
<g font-size="1.8" fill="#0000c2">
<text x="199.9" y="24.7">Crossing</text>
<text x="88.1" y="100.9">RMII</text>
<text x="87.5" y="108.6">RGMII</text>
<text x="146.3" y="111.1">10BASE-T1S</text>
<text x="218.3" y="111.1">10BASE-T1S</text>
<text x="231.6" y="111.1">+</text>
<text x="234.3" y="111.1">PoDL</text>
<text x="145.6" y="116.2">1000BASE-T1</text>
<text x="217.7" y="116.2">1000BASE-T1</text>
<text x="232.2" y="116.2">+</text>
<text x="235" y="116.2">PoDL</text>
<text x="145.6" y="131.4">1000BASE-T1</text>
<text x="221.8" y="131.4">1000BASE-T1</text>
<text x="87.5" y="141.6">RGMII</text>
<text x="146.3" y="146.7">1000BASE-T</text>
<text x="144.8" y="169.9">MCU</text>
<text x="144.8" y="175">Connectors</text>
<text x="144.8" y="180.1">Power</text>
<text x="144.8" y="185.2">Other</text>
</g>
<g font-size="1.8" fill="#848400">
<text x="190.5" y="40.4">File:</text>
<text x="195.7" y="40.4">isolation-crossing.kicad_sch</text>
<text x="101.6" y="70.9">File:</text>
<text x="106.8" y="70.9">primary-mcu.kicad_sch</text>
<text x="165.1" y="79.2">File:</text>
<text x="170.3" y="79.2">power.kicad_sch</text>
<text x="241.3" y="103.9">File:</text>
<text x="246.5" y="103.9">secondary-mcu.kicad_sch</text>
<text x="33" y="116.6">File:</text>
<text x="38.2" y="116.6">switch-0.kicad_sch</text>
<text x="165.1" y="124.2">File:</text>
<text x="170.3" y="124.2">cdn-podl.kicad_sch</text>
<text x="165.1" y="142">File:</text>
<text x="170.3" y="142">cdns.kicad_sch</text>
<text x="33" y="154.7">File:</text>
<text x="38.2" y="154.7">switch-1.kicad_sch</text>
<text x="101.6" y="154.7">File:</text>
<text x="106.8" y="154.7">phys.kicad_sch</text>
<text x="241.3" y="154.7">File:</text>
<text x="246.5" y="154.7">ethernet-connectors.kicad_sch</text>
</g>
<g font-size="1.8" fill="#840084">
<text x="36.3" y="177.4">1kV</text>
<text x="66.8" y="177.4">1kV</text>
</g>
</svg>
